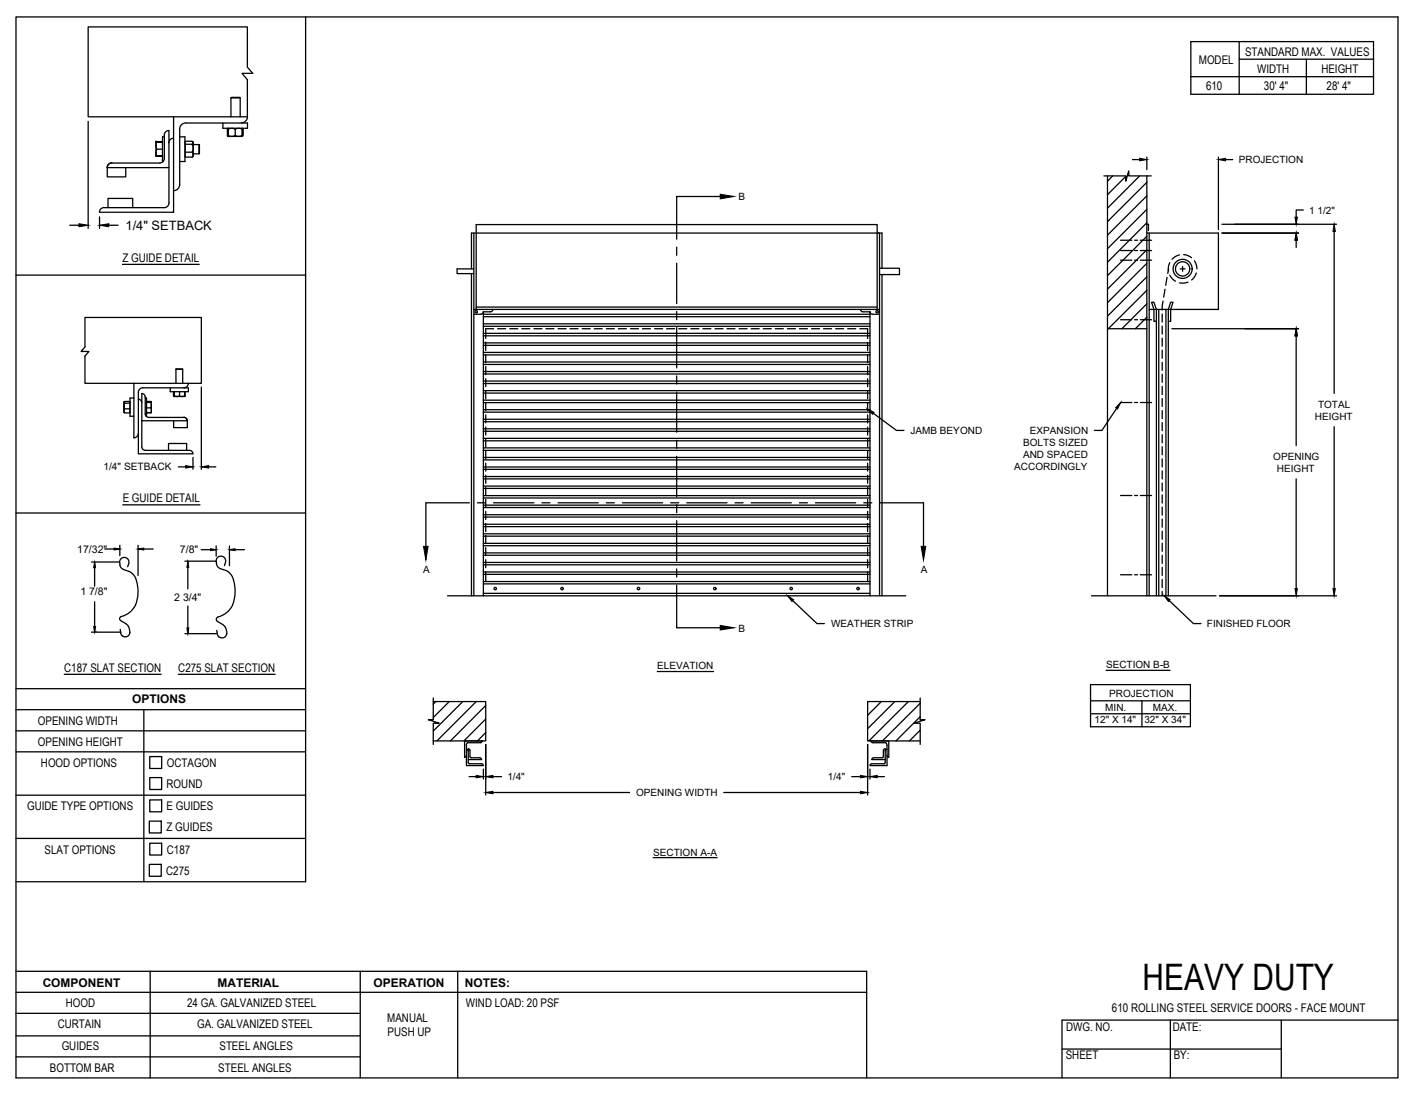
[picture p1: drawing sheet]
<svg xmlns="http://www.w3.org/2000/svg" width="279mm" height="216mm" viewBox="0 0 279 216" stroke-linecap="round" stroke-linejoin="round" font-family="sans-serif">
<!-- layer: ANNOTATIONS -->
<g fill="none" stroke="#000" stroke-width=".25">
<path d="M17.4 24v21.1M223.5 31.5h1.4M226.3 31v2.5M240.4 31v14.3M241.8 31.5h1.4M13.8 44.5h1.8M19.6 42.8v2.3M21.5 44.5h1.8M241.1 46h15.1M241.1 44.3h22.6M255.8 47.4v1.4M257.2 41.4h-1.4v1.5"/>
<path d="M263.2 45.7v31.9M39.7 76.4v16.2M231.2 64.9h25M255.8 66.3v21.6M35.2 92.1h1.4M38.1 90.3v2.3M41.2 92.1h1.4M172.3 81.6l4.6 3.3h1.5M220.3 80.6l-2.9 4.3h-1.5M255.8 94.5v21.7M263.2 84.2v32M18.1 110.9h5.3"/>
<path d="M18.7 110.9v4.8M18.7 118.8v6M20.7 108.4h2.9M23.6 107.6v2M27.2 107.6v6M27.2 108.4h3M36.5 110.7h6.2M37.1 110.7v5.5M37.1 119.6v5.5M39.7 108.5h3M42.7 107.7v2.1M45.3 107.7v4"/>
<path d="M45.3 108.5h2.9M156.4 118.5l4.8 4.6h1.5M230.7 118.5l4.8 4.6h1.5M240.6 117.6h23.1M18.1 124.8h5.8M36.5 125.1h6.2M129.7 132.5h11.1M215.2 135.1h19.7v8.3h-19.7zM215.2 138.3h19.7M218.2 132.3h12.7M225.3 138.3v5.1M92.6 153.3h1.4"/>
<path d="M95.4 151.8v1.9M95.8 146.9v10M97.3 153.3h1.7M97.3 156.4h26.9M142.8 156.4h27M168.1 153.3h1.7M171.2 146.9v10M171.7 151.8v1.9M173.1 153.3h1.4M215.2 140.9h19.7M128.9 169.2h12.6"/>
</g>
<!-- layer: PUSH UP -->
<g fill="none" stroke="#000" stroke-width=".25">
<path d="M217.8 34.7h4.3v1.1l.6-2.1v1h4.5M218.5 34.7v82.9M219.6 34.7l-1.1 1.1M222.1 34.8l-3.6 3.6M222.7 34.2l-.2 .2M224.9 34.7l-6.4 6.4M226.3 36l-7.8 7.8M226.3 38.7l-7.8 7.7M226.3 34.7v82.9M93 54v63.6M93.5 53.1h-3.3v.9h3.3M93.5 46v71.6"/>
<path d="M173.5 52.9h4v1.3h-4M173.5 46v71.6M174 52.9v-6.9h-81v7.1M174 54.2v63.4M221.1 47.4h2.2M221.1 49.4h2.2M221.1 51.4h2.2M223.9 47.4h.6M223.9 49.4h.6M223.9 51.4h.6M225 47.4h2.2M225 49.4h2.2"/>
<path d="M225 51.4h2.2M226.3 46h14.1v15.1h-13.6M226.3 44.3h.3v1.2M226.3 41.3l-7.8 7.8M226.3 44l-7.8 7.8M226.3 46.6l-7.8 7.8M226.3 49.3l-7.8 7.8M226.3 52l-7.8 7.7M226.3 54.6l-7.8 7.8M226.3 57.3l-7.6 7.6M226.3 60l-4.9 4.9M226.8 46v71.6"/>
<path d="M229.5 59.4l-.2 1.8M229.9 57.1l-.3 1.6M230.3 54.7l-.3 1.6M230.6 53.1l-.2 .9M230.8 51.8l-.3 1 .1 .7M230.8 54.3l.5 .7 .6 .5M232.7 50.3l-.6 .2-.8 .7M232.9 53.1h.9M233.3 52.6v.9M233.6 50.2l.8 .2 .7 .5M234.4 55.7l-.9 .2-.8-.1M235.7 51.5l.3 .6 .2 1"/>
<path d="M236.1 53.9l-.3 .5-.7 .8M93.5 61.1h80M94 61.1v-16.8h79.1v16.8M94 60.6h79.1M95.4 61.5l-.1 .3-.4 .2h-1.4M95.4 61.5v56.1M95.4 62h76.3M95.4 79.5h76.3M95.4 79h76.3M95.4 77.6h76.3M95.4 77.1h76.3M95.4 75.7h76.3"/>
<path d="M95.4 75.2h76.3M95.4 73.8h76.3M95.4 73.3h76.3M95.4 71.9h76.3M95.4 71.4h76.3M95.4 70h76.3M95.4 69.6h76.3M95.4 68.2h76.3M95.4 67.7h76.3M95.4 66.3h76.3M95.4 65.8h76.3M95.4 64.4h76.3"/>
<path d="M95.4 63.9h76.3M95.4 62.5h76.3M95.8 67.6v1.6M95.8 70v1.6M95.8 72.3v1.6M95.8 74.7v1.6M95.8 77.1v1.6M95.8 79.5v1.6M97.3 61.1l-.3 .4h-.2h-1.4M97.4 64.9h-1.6v1.9M98.2 64.9h1.6M100.6 64.9h1.6"/>
<path d="M103 64.9h1.5M105.3 64.9h1.6M107.7 64.9h1.6M110.1 64.9h1.6M112.5 64.9h1.6M114.9 64.9h1.6M117.2 64.9h1.6M119.6 64.9h1.6M122 64.9h1.6M124.4 64.9h1.6M126.8 64.9h1.6M129.2 64.9h1.5"/>
<path d="M131.5 64.9h1.6M133.9 64.9h1.6M136.3 64.9h1.6M138.7 64.9h1.6M141.1 64.9h1.6M143.4 64.9h1.6M145.8 64.9h1.6M148.2 64.9h1.6M150.6 64.9h1.6M153 64.9h1.6M155.4 64.9h1.6M157.7 64.9h1.6"/>
<path d="M160.1 64.9h1.6M162.5 64.9h1.6M164.9 64.9h1.6M167.3 64.9h1.5M169.7 64.9h1.5v1.9M169.8 61.1l.2 .4h.3M170.3 61.5h1.4M171.2 67.6v1.6M171.2 70v1.6M171.2 72.3v1.6M171.2 74.7v1.6M171.2 77.1v1.6"/>
<path d="M171.2 79.5v1.6M171.7 61.5v56.1M171.7 61.5v.3l.4 .2h1.4M218.5 64.9h7.8M221.1 63.1h2.2M221.1 79.4h2.2M223.9 63.1h.6M223.9 79.4h.6M225 63.1h2.2M225 79.4h2.2M226.3 62.6l-2.3 2.3M228.2 63.4h-.5v-2.3l-.5-1.5h.5l.5 1.5v56.5"/>
<path d="M228.6 61.1v56.5M229.3 62v1.6M229.3 64.3v1.6M229.3 66.7v1.6M229.3 69.1v1.6M229.3 71.5v1.6M229.3 73.9v1.6M229.3 76.3v1.6M229.3 78.6v1.6M230.1 61.1v56.5M230.5 63.4h.5v-2.3l.5-1.5h-.5l-.5 1.5v56.5M95.4 99.7h76.3"/>
<path d="M95.4 98.3h76.3M95.4 97.8h76.3M95.4 96.4h76.3M95.4 95.9h76.3M95.4 94.5h76.3M95.4 94h76.3M95.4 92.6h76.3M95.4 92.2h76.3M95.4 90.8h76.3M95.4 90.3h76.3M95.4 88.9h76.3M95.4 88.4h76.3"/>
<path d="M95.4 87h76.3M95.4 86.5h76.3M95.4 85.1h76.3M95.4 84.6h76.3M95.4 83.2h76.3M95.4 82.7h76.3M95.4 81.3h76.3M95.4 80.9h76.3M95.8 81.9v1.6M95.8 84.3v1.6M95.8 86.6v1.6M95.8 89v1.6"/>
<path d="M95.8 91.4v1.6M95.8 93.8v1.6M95.8 96.2v1.5M95.8 98.6v1.5M171.2 81.9v1.6M171.2 84.3v1.6M171.2 86.6v1.6M171.2 89v1.6M171.2 91.4v1.6M171.2 93.8v1.6M171.2 96.2v1.5M171.2 98.6v1.5"/>
<path d="M221.1 97.8h2.2M223.9 97.8h.6M225 97.8h2.2M229.3 81v1.6M229.3 83.4v1.6M229.3 85.8v1.6M229.3 88.2v1.5M229.3 90.6v1.5M229.3 92.9v1.6M229.3 95.3v1.6M229.3 97.7v1.6M88.3 117.6h90.4"/>
<path d="M95.4 117.1h76.3M95.4 115.2h76.3M95.4 114.8h76.3M95.4 113.3h76.3M95.4 112.9h76.3M95.4 111.5h76.3M95.4 111h76.3M95.4 109.6h76.3M95.4 109.1h76.3M95.4 107.7h76.3M95.4 107.2h76.3M95.4 105.8h76.3"/>
<path d="M95.4 105.3h76.3M95.4 103.9h76.3M95.4 103.5h76.3M95.4 102h76.3M95.4 101.6h76.3M95.4 100.2h76.3M95.8 100.9v1.6M95.8 103.3v1.6M95.8 105.7v1.6M95.8 108.1v1.6M95.8 110.4v1.6M95.8 112.8v1.9"/>
<path d="M171.2 100.9v1.6M171.2 103.3v1.6M171.2 105.7v1.6M171.2 108.1v1.6M171.2 110.4v1.6M171.2 112.8v1.9M221.1 113.4h2.2M223.9 113.4h.6M225 113.4h2.2M229.3 100.1v1.6M229.3 102.4v1.6M229.3 104.8v1.6"/>
<path d="M229.3 107.2v1.6M229.3 109.6v1.6M229.3 112v1.6M229.3 114.4v1.6M229.3 116.7v.9M85.5 138.5h10.3v7.7h-10.3M85.5 137.8v4.2h-1l2.2 .7h-1.2v4.2M86 138.5l-.5 .5M88.6 138.5l-3.1 3.1M91.3 138.5l-5.8 5.8M94 138.5l-7.8 7.7M95.8 139.2l-6.9 7"/>
<path d="M171.2 138.5h.1M173.9 138.5l-2.7 2.7M176.6 138.5l-5.4 5.3M179.2 138.5l-7.7 7.7M181.6 138.5h-10.4v7.7h10.4M181.6 137.8v4.2h.9l-2.1 .7h1.2v4.2M181.6 138.8l-7.5 7.4M85.1 142l-.2 .2M92 149.1l-.3 .3M92 147.9l.4 .3M92 147v4.1h3.4l-.4-.4h-2.4M92.4 147.8l.3 .3 .1 1.4h1.9l.3 .4h-2.6"/>
<path d="M92.4 147.8v2.7l.2 .2M95.2 146.2l-.4 .4h-2.6l-.2 .4M95.2 146.2h-3.5v3.3M95.8 141.9l-4.3 4.3M95.8 144.6l-1.6 1.6M172.4 149.5l-.4 .4h2.7M174.7 147.8l-.4 .3-.1 1.4h-1.8M174.7 147.8l-.1 2.9h-2.6l-.3 .4h3.3l-.1-4.4-.1-.1h-2.6l-.3-.4h3.5v3.3M175 149.1l.4 .3M175 147.9l-.3 .3M181.6 141.4l-4.8 4.8M181.6 144.1l-2.1 2.1"/>
<circle cx="233.3" cy="53.1" r="1.41"/>
<circle cx="233.3" cy="53.1" r="1.88"/>
<circle cx="93.9" cy="61.5" r=".24"/>
<circle cx="173.1" cy="61.5" r=".24"/>
<circle cx="97.7" cy="116.2" r=".24"/>
<circle cx="110.9" cy="116.2" r=".24"/>
<circle cx="126" cy="116.2" r=".24"/>
<circle cx="141" cy="116.2" r=".24"/>
<circle cx="156.1" cy="116.2" r=".24"/>
<circle cx="169.3" cy="116.2" r=".24"/>
</g>
<!-- layer: 0 -->
<path d="M257.8 11.7v6.9M215.4 117.6h24.5" fill="none" stroke="#000" stroke-width=".25"/>
<!-- layer: PUSH UP -->
<path d="M95.8 67.7h.1" fill="none" stroke="#000" stroke-width=".2"/>
<!-- layer: ANNOTATIONS -->
<g fill="#000" stroke="#000" stroke-width=".2">
<path d="M224.9 31.2l1.4 .3-1.4 .2zM240.4 31.5l1.4-.3v.5zM15.6 44.2l1.8 .3-1.8 .2zM19.6 44.5l1.9-.3v.5zM255.8 46l.2 1.4h-.5zM255.5 42.9h.5l-.2 1.4zM263.2 44.3l.3 1.4h-.5zM255.8 64.9l.2 1.4h-.5zM36.6 91.9l1.5 .2-1.5 .3zM39.7 92.1l1.5-.2v.5zM171.2 80.7l1.3 .7-.3 .4zM221.1 79.4l-.6 1.3-.4-.2z"/>
<path d="M18.7 110.9l.2 1.1h-.4zM22.5 108.2l1.1 .2-1.1 .1zM27.2 108.4l1.2-.2v.3zM37.1 110.8l.2 1.2h-.4zM41.6 108.3l1.1 .2-1.1 .2zM45.3 108.5l1.1-.2v.4zM155.4 117.6l1.2 .8-.3 .3zM229.7 117.6l1.2 .8-.4 .3zM255.5 116.2h.5l-.2 1.4zM263 116.2h.5l-.3 1.4zM18.5 123.7h.4l-.2 1.1zM36.9 123.9h.4l-.2 1.2z"/>
<path d="M94 153l1.4 .3-1.4 .2zM95.8 153.3l1.5-.3v.5zM95.8 156.4l1.5-.2v.5zM169.8 153l1.4 .3-1.4 .2zM169.8 156.2l1.4 .2-1.4 .3zM171.7 153.3l1.4-.3v.5z"/>
</g>
<!-- layer: SECTION CUTS -->
<g fill="none" stroke="#000" stroke-width=".25">
<path d="M142.1 38.8h-8.6v8.4M133.5 48.8v1.6M133.5 52v7.9M133.5 61.5v1.6M133.5 64.7v7.9M133.5 74.2v1.6M133.5 77.4v7.9M92.6 99.2h-8.6v8.6M94.2 99.2h1.6M97.4 99.2h7.9M106.9 99.2h1.6M110.1 99.2h7.9"/>
<path d="M119.6 99.2h1.6M122.8 99.2h7.9M132.3 99.2h1.6M133.5 86.9v1.6M133.5 90.1v7.9M133.5 99.6v1.6M135.5 99.2h7.9M145 99.2h1.6M148.2 99.2h7.9M157.7 99.2h1.6M160.9 99.2h7.9M170.4 99.2h1.6"/>
<path d="M173.6 99.2h8.6v8.6M133.5 102.8v7.9M133.5 112.3v1.6M133.5 115.5v8.4h8.6"/>
</g>
<path d="M142.1 38.3l2.7 .5-2.7 .4zM83.6 107.8h.9l-.5 2.7zM181.8 107.8h.9l-.5 2.7zM142.1 123.4l2.7 .5-2.7 .4z" fill="#000" stroke="#000" stroke-width=".2"/>
<!-- layer: DETAILS -->
<g fill="none" stroke="#000" stroke-width=".25">
<path d="M45.6 19.3l.1-.1h1.6l.1 .1v3.8M45.6 19.3v3.8M45.6 19.3h1.8M21.2 33.1h12.1M22.1 32.2a.92 .92 0 0 0-1 .9M30.8 30.8h.1M30.8 28.1h.1M30.9 30.8h1.2zM32.1 28l-1.3 .1M32.1 28l-1.3 .1v2.7h1.3M32.1 29.4h-1.2l-.1 .7 .1 .7h1.2h-1.3M32.1 28.1h-1.2l-.1 .6 .1 .7"/>
<path d="M32.4 27h-.3v4.9h.1M33.3 25.8a.89 .89 0 0 0-.9 .9v4.6a.92 .92 0 0 1-.9 .9h-9.4a.84 .84 0 0 0-.9 .8v1.9h3.6v-1.8M33.3 25.8v14.3a.92 .92 0 0 1-.9 .9h-11.8M34.2 27.3a.92 .92 0 0 0-.9 .9M34.2 23.1v18.8h-14.6a.92 .92 0 0 1 .9-.9M35.5 25.5v10.9a1.22 1.22 0 0 1-1.3 1.2M35.5 27h1v4.9h-1M36.5 30.8h.1M36.5 28.1h.1M36.5 28.5h1.4l.2 .8-.2 .7h-1.4M36.7 24.3a1.22 1.22 0 0 0-1.2 1.2M36.7 24.3h12.1v1h-4.8v-1"/>
<path d="M37.9 28.5l.2-.3-.2-.3h-1.4v3.1h1.4l.2-.5-.2-.5M38 28l.1 .1v2.7l-.2 .2M38.1 28.5h1.2M38.1 30.4h1.2M39.3 28.5v1.9M44.9 26.7l.1 .2M44.9 25.5l.1-.2v.2M44.9 26.7l.1 .2v-.2M44.9 25.4v1.4M45 25.3l-.1 .2M45 25.5l.7-.2 .7 .2v1.2l-.7 .2-.7-.2zM45 25.5v1.4h2.8"/>
<path d="M45 25.4l-.1 .1 .1 1.3M46.4 25.5l.7-.2 .7 .2M46.4 26.7l.7 .2 .7-.2v-1.4v1.6M47.8 26.7v.2M47.8 25.3l.1 .2-.1 1.4M47.8 25.4l.1 .1-.1 1.4M48.8 23.1v-7.4l-1-1.2h2.1l-1.1-1.2v-8h-31.4v17.8l31.4-.1a1.22 1.22 0 0 1-1.2 1.3M21.3 41v-1.8h4.9v1.8M16.8 62.7h22.9v12.9h-22.9v-5.3l.7-.9h-1.5l.8-.9zM24.5 79.7l-.1 .1M24.5 79.3v2.1M24.6 79.6l-.1-.2 .1-.2h1v2.3h-1l-.1-.4 .1-.4"/>
<path d="M25.6 79.6h-1l-.1 .5 .1 .6h1M25.6 79.4h.1M26.4 78.5h-.7v3.6h.7M26.4 75.6v10.8M27.3 78.8a.67 .67 0 0 1 .7 .6M27.3 77.4v12.2l10.8-.1a.67 .67 0 0 0-.7-.6h-8.7M28.2 76.5a.9 .9 0 0 0-.9 .9M28.2 76.5h9v.8h-3.6v-.8M28.7 78.5h.2l-.1 3.6M28.9 79.4h.9l.1 .6-.1 .5h-.9M28.9 79.3l1 .1M28.9 79.2h.9l.1 .2"/>
<path d="M29.9 79.4h-.1M29.9 79.4l-.1 2M34.2 77.3v.8l.2 .1M34.3 78.2l.1 .1M34.4 77.3v1M34.4 77.3v.8l.5 .2 .5-.2v-.8M34.4 78.1v.2h2M34.7 72.9v2.7M34.7 72.9h1.3M36 72.9v2.7M36.4 77.3v.8l-.5 .2-.5-.2M36.4 78.1v.2"/>
<path d="M36.5 77.3v.8l-.1 .1M36.5 78.1l-.1 .2M37.2 75.6a.9 .9 0 0 1-.9 .9M24.4 81h.1M24.5 81.4l.1 .1M25.6 81.4h.1M27.3 85.5a.9 .9 0 0 1-.9 .9M29.8 80.5v.9h-.9M29.8 81.4l-.9 .1M29.9 81.4l-.1 .1M33.3 88.9v-1.4h3.5v1.4M36.3 82.4a.65 .65 0 0 1 .6 .6l.1 1.4h-2.7v-1.4"/>
<path d="M36.3 82.4a.67 .67 0 0 1 .6 .6h-8.9M36.3 82.4h-7a.67 .67 0 0 1-.6-.7v-3.4a.7 .7 0 0 0-.7-.6v10.5a.67 .67 0 0 0 .6 .7M23.7 111.5a1.07 1.07 0 0 0 .7 .9M24.4 112.4l1.1 .4M25.4 111.2a.92 .92 0 0 0-.8-1.2 .92 .92 0 0 0-1 1l.1 .5M25.4 111.2l-.2 .6M25.5 112.8a3.4 3.4 0 0 1 1.7 3.2 5.2 5.2 0 0 1-2.1 5.2l-1.3 .5-.2 .5 .2 .3M42.7 110.8a.94 .94 0 0 1 1-1 .94 .94 0 0 1 .8 1.2l-.2 .6M42.7 110.8v.5M42.7 111.3a1.11 1.11 0 0 0 .8 .9 3.4 3.4 0 0 1 2.9 3.7 5.4 5.4 0 0 1-2.2 5.4l-1.2 .5-.3 .2v.3l1.7 1.4M23.7 124.2a1.08 1.08 0 0 0 .3 1.2 1.08 1.08 0 0 0 1.2 .2l.4-.7M23.9 122.5l1.4 1.1 .3 .6v.7"/>
<path d="M42.8 124.4v.6M44.4 123.7a1.27 1.27 0 0 1 .3 1.3 1.27 1.27 0 0 1-1 .9l-.6-.2-.3-.7"/>
</g>
<!-- layer: ANNOTATIONS -->
<path d="M18.7 123.6h.1M18.9 124.8h.1M37.1 125.1h.1" fill="none" stroke="#000" stroke-width=".2"/>
<!-- layer: TITLE BLOCK -->
<g fill="none" stroke="#000" stroke-width=".25">
<path d="M3.2 3.3h272.6v209.4h-272.6zM60.3 3.3v170.7h-57.1M235 8.2h36v10.4h-36zM235 15.1h36M244.5 11.7h26.5M244.5 8.2v10.4M3.2 54.3h57.1M24.2 52.2h15.1M24.2 99.6h15.3M3.2 101.2h57.1M3.2 135.9h57.1M12.7 133.1h19.1"/>
<path d="M35.2 133.1h19.1M3.2 144.2h57.1M3.2 148.4h57.1M3.2 140.1h57.1M3.2 156.9h57.1M28.4 140.1v33.9M29.5 149.3h2.4v2.4h-2.4zM29.5 153.5h2.4v2.3h-2.4zM29.5 157.9h2.4v2.3h-2.4zM3.2 165.5h57.1M29.5 162.1h2.3v2.3h-2.3zM29.5 170.6h2.3v2.3h-2.3z"/>
<path d="M29.5 166.4h2.4v2.3h-2.4zM3.2 200h67.9M3.2 195.8h167.8M3.2 191.7h167.8v21M29.6 191.7v21M71.1 191.7v21M90.3 191.7v21M3.2 208.6h67.9M3.2 204.4h67.9M209.6 207h43.2M230.9 201.3v11.4M252.8 201.3v11.4"/>
<path d="M275.8 201.3h-66.2v11.4"/>
</g>
<text font-size="7.2" x="225.4" y="195.5">HEAVY DUTY</text>
<text font-size="2.5" x="24.8" y="45.3">1/4&quot; SETBACK</text>
<g font-size="2.4">
<text x="245.7" y="11.1">STANDARD MAX. VALUES</text>
<text x="236.6" y="12.7">MODEL</text>
<text x="238" y="17.8">610</text>
<text x="248.1" y="14.4">WIDTH</text>
<text x="249.4" y="17.8">30' 4&quot;</text>
<text x="260.7" y="14.4">HEIGHT</text>
<text x="261.8" y="17.8">28' 4&quot;</text>
<text x="24.2" y="51.7">Z GUIDE DETAIL</text>
<text x="24.2" y="99.1">E GUIDE DETAIL</text>
<text x="12.7" y="132.6">C187 SLAT SECTION</text>
<text x="35.2" y="132.6">C275 SLAT SECTION</text>
<text x="7.5" y="143">OPENING WIDTH</text>
<text x="26.1" y="138.8">OPTIONS</text>
<text x="7.5" y="147.2">OPENING HEIGHT</text>
<text x="8.1" y="151.3">HOOD OPTIONS</text>
<text x="32.9" y="155.5">ROUND</text>
<text x="32.9" y="151.4">OCTAGON</text>
<text x="5.4" y="159.9">GUIDE TYPE OPTIONS</text>
<text x="32.9" y="159.9">E GUIDES</text>
<text x="32.9" y="164.1">Z GUIDES</text>
<text x="8.8" y="168.4">SLAT OPTIONS</text>
<text x="32.8" y="172.6">C275</text>
<text x="32.9" y="168.5">C187</text>
<text x="8.4" y="194.7">COMPONENT</text>
<text x="42.9" y="194.7">MATERIAL</text>
<text x="73.7" y="194.7">OPERATION</text>
<text x="91.7" y="194.7">NOTES:</text>
<text x="11.4" y="202.8">CURTAIN</text>
<text x="13" y="198.8">HOOD</text>
<text x="36.9" y="198.6">24 GA. GALVANIZED STEEL</text>
<text x="38.9" y="202.9">GA. GALVANIZED STEEL</text>
<text x="76.4" y="201.6">MANUAL</text>
<text x="91.9" y="198.6">WIND LOAD: 20 PSF</text>
<text x="210.4" y="203.6">DWG. NO.</text>
<text x="219.4" y="199.8">610 ROLLING STEEL SERVICE DOORS - FACE MOUNT</text>
<text x="231.4" y="203.4">DATE:</text>
<text x="12.2" y="207.3">GUIDES</text>
<text x="43.3" y="207.2">STEEL ANGLES</text>
<text x="76.5" y="204.5">PUSH UP</text>
<text x="210.3" y="209.1">SHEET</text>
<text x="231.6" y="209">BY:</text>
<text x="9.8" y="211.5">BOTTOM BAR</text>
<text x="43.1" y="211.6">STEEL ANGLES</text>
</g>
<g font-size="2.1">
<text x="15.2" y="109.1">17/32&quot;</text>
<text x="35.5" y="109.2">7/8&quot;</text>
<text x="15.9" y="117.5">1 7/8&quot;</text>
<text x="34.4" y="118.6">2 3/4&quot;</text>
</g>
<g font-size="2">
<text x="244.4" y="32.2">PROJECTION</text>
<text x="145.7" y="39.6">B</text>
<text x="258.3" y="42.1">1 1/2&quot;</text>
<text x="259.5" y="82.8">HEIGHT</text>
<text x="260.1" y="80.4">TOTAL</text>
<text x="179.7" y="85.7">JAMB BEYOND</text>
<text x="201.9" y="88.1">BOLTS SIZED</text>
<text x="203.2" y="85.7">EXPANSION</text>
<text x="20.4" y="92.8">1/4&quot; SETBACK</text>
<text x="200.1" y="92.8">ACCORDINGLY</text>
<text x="201.9" y="90.4">AND SPACED</text>
<text x="251.2" y="90.7">OPENING</text>
<text x="252" y="93.1">HEIGHT</text>
<text x="83.5" y="113.1">A</text>
<text x="181.7" y="113.1">A</text>
<text x="145.7" y="124.7">B</text>
<text x="164" y="123.8">WEATHER STRIP</text>
<text x="238.1" y="123.8">FINISHED FLOOR</text>
<text x="218.2" y="131.9">SECTION B-B</text>
<text x="129.7" y="132.1">ELEVATION</text>
<text x="218.9" y="137.5">PROJECTION</text>
<text x="216" y="142.7">12&quot; X 14&quot;</text>
<text x="218.1" y="140.3">MIN.</text>
<text x="225.8" y="142.7">32&quot; X 34&quot;</text>
<text x="227.5" y="140.3">MAX.</text>
<text x="100.1" y="153.9">1/4&quot;</text>
<text x="163.4" y="153.9">1/4&quot;</text>
<text x="125.5" y="157.1">OPENING WIDTH</text>
<text x="128.9" y="168.8">SECTION A-A</text>
</g>
</svg>
